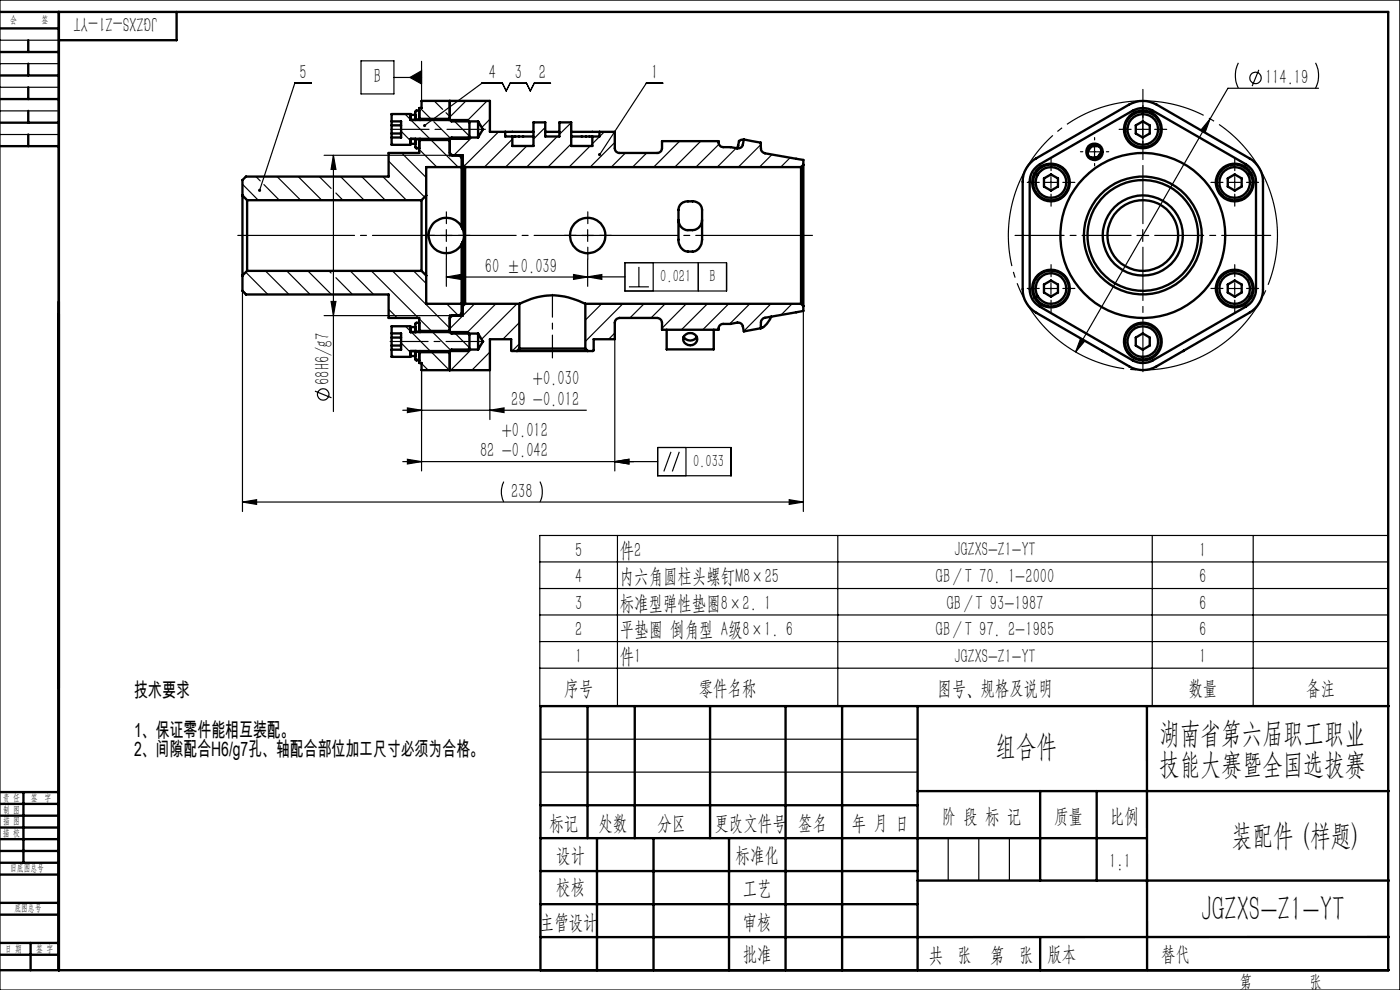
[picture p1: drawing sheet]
<svg xmlns="http://www.w3.org/2000/svg" width="297mm" height="210mm" viewBox="0 0 297 210" stroke-linecap="round" stroke-linejoin="round" font-family="sans-serif">
<g fill="none" stroke="#000" stroke-width=".25">
<path d="M0 0h297v210h-297zM0 8.5h12.5M0 13.5h12.5M0 18.5h12.5M66 17.6h-3.5l-7.4 22.8M76.6 12.9h7v7h-7zM83.6 16.4h5.8M87 16.4l2.4-1.4v2.8zM89.4 13v8.4M102.3 17.6h.1M102.3 17.6h4.3l.8 1.7 .8-1.7h3.5l.8 1.7 .8-1.7h3.5M102.3 17.6l-12.2 9"/>
<path d="M140.6 17.6h-3.5l-9.9 15.2M262.7 13.3a6.1 6.1 0 0 0 0 5.4M267.1 14.8l-1.5 3.5M279.1 13.3a6.1 6.1 0 0 1 0 5.4M279.7 18.7h-19.2l-32.3 56M0 23.5h12.5M0 28.5h12.5M51.4 39.1l3.4 3.4M54.3 37.5l.9 .9M56 39.1l3.3 3.4M58.8 37.5l5 5M63.3 37.5l5 5"/>
<path d="M67.7 37.5l2.5 2.5M68.8 32.9h27.1M70.7 32.9v54.4M70.7 32.9l.6 3h-1.1zM72.2 37.5l5.1 5M76.7 37.5l5 5M81.2 37.5l5 5M82.4 34.2l7.7 7.6M83.1 30.3l.4 .4M85.1 27.8l2 2M85.2 32.4l5.2 5.3M85.9 24.2l1.2 1.2"/>
<path d="M87.2 25.5l4 3.9M88.1 30.9l.6 .6M88.9 31.7l3.8 3.7M89.1 22.9l2.2 2.2M91.4 29.7l5.8 5.7M92 25.8l3.7 3.6M92.1 21.4l1.8 1.8M94.6 23.9l.8 .8M96.2 25.5l3.4 3.4M98.8 21.4l-3.4 3.4M100.1 29.2l-3.8 3.7M103.3 21.4l-4.3 4.3"/>
<path d="M103.9 25.3l-1.7 1.7M105.8 28l-7.3 7.2M108.7 29.5l-5.9 5.9M111.8 31l-4.6 4.4M115.7 27l-2.5 2.5M118.2 29l-6.5 6.4M121.2 26l-2.5 2.5M121.2 30.5l-5 4.9M125.2 31l-4.5 4.4M128.2 28l-2.5 2.5M130.4 30.2l-5.2 5.2M132.7 32.4l-3 3"/>
<path d="M137.2 32.4l-3 3M144.2 29.9l-5.5 5.5M148.7 29.9l-5.5 5.5M152.5 30.6l-4.9 4.8M156.2 31.4l-4 4M158 29.6l-.2 .2M161.4 30.7l-4.8 4.7M163.8 32.8l-2.7 2.6M167.6 33.4l-2 2M221.7 38.7h2.5M223 37.5v2.5M230.9 32.2h2.5"/>
<path d="M232.2 31v2.4M241.2 27.4h2.5M242.4 26.2v2.5M256.7 25.2l-1 2.9-.9-.5zM260.7 38.7h2.5M261.9 37.5v2.5M52.1 57.7l4.7 4.8M56.3 57.5l5 5M60.8 57.5l5 5M65.3 57.5l4.9 4.9M69.8 57.5l.4 .4M71.3 40.9l1.4 1.6"/>
<path d="M71.3 58.9l3.5 3.6M74.3 57.5l5 5M78.8 57.5l10 9.9M83.3 57.5l12.1 12.1M87.7 57.5l2.7 2.6M93.4 49.9h2.5M94.7 48.7v2.5M94.7 58.8l3-.6v1.1zM94.7 55v5.7M94.7 58.8h30M121.7 58.2l3 .6-3 .5zM123.4 49.9h2.5"/>
<path d="M124.7 48.7v2.5M124.7 55v5.7M124.7 58.7h7.9M124.7 58.7l3-.5v1.1zM132.6 55.7h21.5v6h-21.5zM135.5 56.6v4.2M138.6 55.7v6M148.1 55.7v6M170.4 49.9v58.6M223 60v2.5M241.2 49.9h2.5M242.4 48.7v2.5"/>
<path d="M261.9 60v2.5M51.4 61.6l1 .9M51.4 61.7v46.8M68.8 66.9h26.6M70.2 64h1.1l-.6 2.9zM82.4 65.6l1.9 1.8M83.1 75.2l.4 .5M85.1 72.7l2 2M86 69.2l1.1 1.1M87.3 70.4l4 4.1M88.1 75.8l.7 .6M88.9 67.6l2.6 2.6"/>
<path d="M88.9 76.6l.4 .4M89.4 77.1l1.4 1.4M89.4 78.5v21.4M91.5 74.7l3.8 3.8M91.8 70.4l4 4.1M94.8 64.4l2.5 2.5M96.3 70.4l3.3 3.4M100 74.1l-4.4 4.4M100.7 64.4l-5.3 5.3M103.9 74.7l-3.8 3.8M103.9 78.5v10.5M105.2 64.4l-6.3 6.4"/>
<path d="M109.7 64.4l-7.5 7.6M110.2 68.4l-3.5 3.6M110.2 72.9l-1.5 1.6M127.6 64.4l-3.4 3.5M130.4 72v27.9M130.4 70.7l-1.3 1.3M132.1 64.4l-7.9 8M133.4 60.8h4.3M136.6 64.4l-3 3M141.1 64.4l-3 3M145.6 64.4l-5.2 5.2M150.1 64.4l-5.5 5.5"/>
<path d="M154.6 64.4l-5.5 5.5M159.1 64.4l-4.3 4.3M163.5 64.4l-5.7 5.8M168 64.4l-2.3 2.4M221.7 61.2h2.5M229.2 71.8l.9 .5-1.9 2.4zM260.7 61.2h2.5M66.8 83l3.5 1.4M85.4 97.9h54.1M85.4 87h39M86.4 86.5l3 .5-3 .5zM86.4 97.4l3 .5-3 .5z"/>
<path d="M103.9 87l3-.5v1zM130.4 97.9l3-.5v1zM139.5 94.9h15.6v6h-15.6zM142.3 95.8l-1.5 4.2M144.1 95.8l-1.5 4.2M145.5 94.9v6M51.4 106.5l3-.5v1zM51.4 106.5h119M106.9 102.2l-.1 .3a4.8 4.8 0 0 0 .1 4M114.5 113.6h180v36.2h-180zM114.5 119.2h180M114.5 102.2a5 5 0 0 1 0 4.3"/>
<path d="M131 113.6v36.2M167.4 106l3 .5-3 .5zM177.7 113.6v36.2M244.4 113.6v36.2M265.9 113.6v36.2M114.5 124.8h180M114.5 130.4h180M114.5 136.1h180M114.5 141.7h180M114.7 156.8h80M114.7 163.8h80M201.2 177.8v9"/>
<path d="M207.6 177.8v9M214.1 177.8v9M243.3 205.8h.1"/>
<circle cx="266.3" cy="16.5" r="1.21"/>
<circle cx="68.6" cy="83.7" r="1.2"/>
</g>
<path d="M269.8 41.6a28.5 28.5 0 0 0-47.9-11.5 28.5 28.5 0 0 0 13.2 47.4 28.5 28.5 0 0 0 35.1-34.5l-.4-1.4" fill="none" stroke="#000" stroke-width=".25" stroke-dasharray="30.5 1.3 1.3 1.3" stroke-dashoffset="11.3" stroke-linecap="butt"/>
<path d="M242.5 47.4v-28.4" fill="none" stroke="#000" stroke-width=".25" stroke-dasharray="30.5 1.3 1.3 1.3" stroke-dashoffset="18.2"/>
<path d="M240 49.9h-24.7M245 49.9h24.6" fill="none" stroke="#000" stroke-width=".25" stroke-dasharray="30.5 1.3 1.3 1.3" stroke-dashoffset="20.1"/>
<path d="M242.5 52.4v26.4" fill="none" stroke="#000" stroke-width=".25" stroke-dasharray="30.5 1.3 1.3 1.3" stroke-dashoffset="19.2"/>
<g fill="none" stroke="#000" stroke-width=".25" stroke-dasharray="30.5 1.3 1.3 1.3">
<path d="M220.5 38.7h-2.6M223 36.2v-2.6M225.5 38.7h2.5M229.7 32.2h-.5M232.2 29.7v-.5M232.2 34.7v.5M234.7 32.2h.5M240 27.4h-2.6M242.5 24.9v-2.5M242.5 29.9v2.6M245 27.4h2.5M259.4 38.7h-2.5"/>
<path d="M261.9 36.2v-2.6M264.4 38.7h2.6M92.2 49.9h-2.5M94.7 47.4v-2.5M94.7 52.4v2.5M97.2 49.9h2.5M122.2 49.9h-2.5M124.7 47.4v-2.5M124.7 52.4v2.5M127.2 49.9h2.5M223 58.7v-2.6M223 41.2v2.5"/>
<path d="M261.9 41.2v2.5M261.9 58.7v-2.6M220.5 61.2h-2.6M223 63.7v2.5M225.5 61.2h2.5M259.4 61.2h-2.5M261.9 63.7v2.5M264.4 61.2h2.6"/>
</g>
<path d="M172.4 49.9h-122" fill="none" stroke="#000" stroke-width=".25" stroke-dasharray="30.5 1.3 1.3 1.3" stroke-dashoffset="5.7"/>
<path d="M103 27.4h-20.1" fill="none" stroke="#000" stroke-width=".25" stroke-dasharray="30.5 1.3 1.3 1.3" stroke-dashoffset="22.3"/>
<path d="M82.8 72.4h19.9" fill="none" stroke="#000" stroke-width=".25" stroke-dasharray="30.5 1.3 1.3 1.3" stroke-dashoffset="22.4"/>
<path d="M117.2 75.9v-13.5" fill="none" stroke="#000" stroke-width=".25" stroke-dasharray="30.5 1.3 1.3 1.3" stroke-dashoffset="25.6"/>
<g fill="none" stroke="#000" stroke-width=".5">
<path d="M0 2.5h294.5v203.3M0 6h12.5M0 11h12.5M0 16h12.5M6 8.5v2.5M6 13.5v2.5M6 18.5v2.5M12.5 2.5v203.3M37.5 2.5v6h-25M0 21h12.5M0 26h12.5M0 31h12.5"/>
<path d="M6 23.5v2.5M6 28.5v2.5M83.1 25.7h2v3.5h-2M83.1 28.3h2M83.1 26.6h2M87.1 25.4l12.2 .1 .3 .5v2.9l-.3 .5-12.2 .2M87.1 30.5h1M87.1 24.4h1M88.1 25.4h-1v-1.2h-4v6.5h4v-1.2h1M88.1 29.4v1.8l.2 .3h.6M88.1 29.6h.8M88.1 25.4h.8"/>
<path d="M88.9 29.4v.2M88.9 25.4v.1M88.9 23.5h-.6l-.2 .2v1.8M88.9 25.4v-2.5h.5v-1.5h14.5v6.6h3.3M88.9 29.6v2.8h-6.5v5.1h-30.2l-.8 .7v3.2M88.9 25l.3 .2M89.2 25.2v.3M89.2 29.4v.3M89.2 29.7l-.3 .2M89.2 29.7h6M89.2 25.2h6M95.2 29.4v.3"/>
<path d="M95.2 25.2v.3M95.2 29.7l.2 .2M95.4 25.4l.4 .3h5.6M95.4 21.4v4.1M95.4 29.4v3.5h2.8v2.1M95.4 25l-.2 .2M95.4 32.4l.5 .5M97.4 32.9l.5 .6v1.9M97.9 35.4v12.7a3.8 3.8 0 0 0-5.6-1 3.8 3.8 0 0 0 0 5.7 3.8 3.8 0 0 0 5.6-1v12.6M97.9 35.4h-7.5v6M98.2 35v13.6M98.2 35l.5 .4"/>
<path d="M98.7 35.4v29M98.7 35.4h71.2M101.4 25.7v3.5M101.4 29.2h-5.6l-.4 .3M101.4 25.7l1 1.7-1 1.8M107.2 28h6M107.2 28v1h1.5M108.7 29h4.5M108.7 29v2h4.5v-5h2.5v3h3v-3h2.5v5h4.5v-2M115.7 28h3M121.2 29h4.5M121.2 28h6"/>
<path d="M127.2 28h3.2v3.5a.96 .96 0 0 0 1 .9h8a1.02 1.02 0 0 0 1-.9v-1.6h12a1.08 1.08 0 0 0 1 1.3h1.5l1.5 .3a1 1 0 0 0 1.2-.8l.2-1.1M127.2 28v1h-1.5M156.6 31l-.3 .5M157.8 29.6l3.6 .7v.7a1.21 1.21 0 0 0 .9 1.5l8.1 1.4v1.1M157.8 29.6l-1 .3-.2 1.1M169.9 35.4v29M170.4 35v29.9M170.4 35l-.5 .4M218.7 34.5l1.2-.9 19.6-11.4a5.8 5.8 0 0 1 5.9 0l19.6 11.4a5.8 5.8 0 0 1 2.9 5v22.7a5.8 5.8 0 0 1-2.9 5l-19.6 11.4a5.6 5.6 0 0 1-5.9 0l-19.6-11.4a5.8 5.8 0 0 1-2.9-5v-22.7a5.6 5.6 0 0 1 1.7-4.1zM219.7 35.6l.9-.8 19.7-11.3a4.4 4.4 0 0 1 4.3 0l19.7 11.3a4.5 4.5 0 0 1 2.2 3.8v22.7a4.4 4.4 0 0 1-2.2 3.7l-19.7 11.4a4.4 4.4 0 0 1-4.3 0l-19.7-11.4a4.2 4.2 0 0 1-2.2-3.7v-22.7l.4-1.7zM221.5 37.8l1.5-.8 1.4 .8v1.8l-1.4 .8-1.5-.8zM233.1 31l-1.5 .1-.9 1.2"/>
<path d="M233.7 32.1l-.9 1.2-1.5 .1M240.9 26.6l1.5-.9 1.5 .9v1.7l-1.5 .9-1.5-.9zM260.5 37.8l1.4-.8 1.5 .8v1.8l-1.5 .8-1.4-.8zM51.4 41.4v17M51.4 58.4v3.3l.8 .8h30.2v4.9h6.5v3M51.4 41.4l1 1.1M52.4 42.5v15M52.4 42.5h37M52.4 57.5l-1 .9M52.4 57.5h37M89.4 42.5v15M89.4 57.5l1 .9"/>
<path d="M90.4 41.4v17M90.4 58.4v6h7.5M90.4 41.4l-1 1.1M97.9 48.1l.3 .5M98.2 51.3v13.6M98.2 48.6l.2 .7a3.3 3.3 0 0 1-.2 2M98.2 51.3l-.3 .5M143.9 46.6a2.1 2.1 0 0 0 2 2.2h1a2.16 2.16 0 0 0 2-2.2M144.5 43.2l.8-.4 1.6-.1a1.95 1.95 0 0 1 2 1.8v3.1a12.5 12.5 0 0 1-.1 4.2l-.5 .9-.8 .6-1.6 .1a2.33 2.33 0 0 1-2-2.6v-6.4zM83.1 69.2h4v1.2h12.2l.3 .6v2.9l-.3 .6h-12.2v1.2h-4zM83.1 70.7h2v3.5h-2M83.1 71.6h2"/>
<path d="M83.1 73.3h2M87.1 70.4h.1M87.1 75.5h1M87.1 69.4h1M87.2 74.5l-.1 .1M88.1 74.5h.1M88.1 70.4h.1M88.1 74.5v1.8l.2 .1h.6M88.1 74.6h.8M88.1 70.4h.8M88.9 74.5v.1M88.9 70.4h.1"/>
<path d="M88.9 68.5h-.6l-.2 .1v1.8M88.9 69.9l.3 .3M89.2 70.2v.2M89.2 74.5v.2M89.2 70.2h6M89.2 74.7h6M89.2 74.7l-.3 .3M95.2 74.5v.2M95.2 70.2v.2M95.2 74.7l.2 .3M95.4 74.5v4M95.4 69.9l-.2 .3"/>
<path d="M95.9 66.9l-.5 .5M97.9 64.4v2.1l-.5 .4M98.2 64.9v2h-2.8v3.5l.4 .4h5.6M98.7 64.4h11.5M98.7 64.4l-.5 .5M101.4 70.8v3.3M101.4 74.1h-5.6l-.4 .4M101.4 70.8l1 1.7-1 1.6M109.7 74.5h15M109.7 74.5h-1.1l-.2-.2v-2.3h-4.5v6.5h-14.5v-1.5h-.5v-2.4M110.2 64.4a14.7 14.7 0 0 1 14 0M110.2 73.9h14"/>
<path d="M110.2 64.4v9.5M110.2 73.9l-.5 .6M124.2 64.4h45.7M124.2 64.4v9.5M124.2 73.9l.5 .6M141.4 69.9v4.2h10v-4.2M145 71.4a1.6 1.6 0 0 0 2.8 0M145.2 71.2a1.44 1.44 0 0 1 1.9-.4 1.44 1.44 0 0 1 .5 1.9 1.49 1.49 0 0 1-1.7 .4 1.49 1.49 0 0 1-.9-1.6zM161.4 69.6l-3.6 .7-.2-1.1a1.01 1.01 0 0 0-1.2-.8l-1.5 .3h-1.5a1.01 1.01 0 0 0-1 1.2h-12v-1.4a1.09 1.09 0 0 0-1-1.1h-8a1.02 1.02 0 0 0-1 1.1v3.5h-4.5v2.3l-.1 .2h-1.1M161.7 69.5l-.1 .1M163.6 67.2a4.3 4.3 0 0 1-2.2 2.4M169.9 64.4l.5 .5"/>
<path d="M170.4 64.9v1.1l-8.1 1.4a1.29 1.29 0 0 0-.9 1.7v.5M221.5 60.4l1.5-.9 1.4 .9v1.6l-1.4 .9-1.5-.9zM233.8 74.4l.1 .1M240.9 71.6l1.5-.9 1.5 .9v1.7l-1.5 .9-1.5-.9zM251 74.5h.1M251.1 74.4l-.1 .1M260.5 60.4l1.4-.9 1.5 .9v1.6l-1.5 .9-1.4-.9zM124.6 149.8v28M134.7 149.8v28M150.6 149.8v28M166.7 149.8v56M178.6 149.8v56"/>
<path d="M194.7 149.8v56M243.3 149.8v56M294.6 149.8h-179.9v56M0 178h12.5M0 175.5h12.5M0 173h12.5M0 170.5h12.5M0 168h12.5M5 168v15M114.7 177.8h128.6M114.7 170.8h80M126.6 177.8v28"/>
<path d="M138.6 177.8v28M154.7 177.8v28M194.7 167.8h99.9M220.7 167.8v19M232.7 167.8v19M0 194h12.5M0 191.5h12.5M0 185.5h12.5M0 183h12.5M0 180.5h12.5M114.7 184.8h80M114.7 191.8h80"/>
<path d="M194.7 186.8h99.9M220.7 198.8v7M294.6 198.7l-179.9 .1M0 205.8h294.6M0 202.5h12.5M0 200h12.5M6.5 200v5.8"/>
<circle cx="222.9" cy="38.7" r="3.3"/>
<circle cx="223" cy="38.7" r="4"/>
<circle cx="223" cy="38.7" r="3.8"/>
<circle cx="232.2" cy="32.2" r="1.51"/>
<circle cx="232.2" cy="32.2" r="1.75"/>
<circle cx="242.4" cy="27.4" r="3.3"/>
<circle cx="242.4" cy="27.5" r="4"/>
<circle cx="242.5" cy="27.5" r="3.8"/>
<circle cx="261.9" cy="38.7" r="3.8"/>
<circle cx="261.9" cy="38.7" r="4"/>
<circle cx="261.9" cy="38.7" r="3.3"/>
<circle cx="124.7" cy="50" r="3.8"/>
<circle cx="242.4" cy="50" r="17.5"/>
<circle cx="242.4" cy="50" r="11.7"/>
<circle cx="242.4" cy="50" r="8.5"/>
<circle cx="242.4" cy="49.9" r="7.5"/>
<circle cx="242.5" cy="50" r="12.5"/>
<circle cx="223" cy="61.2" r="3.2"/>
<circle cx="223" cy="61.2" r="4"/>
<circle cx="223" cy="61.2" r="3.8"/>
<circle cx="242.4" cy="72.4" r="4"/>
<circle cx="242.4" cy="72.5" r="3.8"/>
<circle cx="242.5" cy="72.4" r="3.3"/>
<circle cx="261.9" cy="61.2" r="3.8"/>
<circle cx="261.9" cy="61.2" r="3.3"/>
<circle cx="261.9" cy="61.2" r="4"/>
</g>
<g fill="#000">
<path d="M87 16.4l2.4-1.4v2.8z"/>
<path d="M70.7 32.9l.6 3h-1.1zM70.2 64h1.1l-.6 2.9z"/>
<path d="M54.8 40.1l-.1 .3 .3 .3 .1-.3-.1 .3a.33 .33 0 0 0 .4-.4 .33 .33 0 0 0-.6-.2zM89.9 26.4l-.1 .4 .3-.2-.3 .2a.34 .34 0 0 0 .5 .1 .34 .34 0 0 0 0-.5 .34 .34 0 0 0-.4 0zM126.9 32.6l.1 .5 .2-.3-.2 .3a.34 .34 0 0 0 .5-.1 .34 .34 0 0 0-.1-.5 .34 .34 0 0 0-.5 .1z"/>
<path d="M94.7 58.8l3-.6v1.1zM121.7 58.2l3 .6-3 .5z"/>
<path d="M229.2 71.8l-1 2.9 1.9-2.4zM256.7 25.2l-1.9 2.4 .9 .5z"/>
<path d="M86.4 97.4l3 .5-3 .5zM130.4 97.9l3-.5v1z"/>
<path d="M130.4 97.9l3-.5v1zM124.7 58.7l3-.5v1.1z"/>
<path d="M51.4 106.5l3-.5v1zM167.4 106l3 .5-3 .5zM86.4 86.5l3 .5-3 .5zM103.9 87l3-.5v1z"/>
</g>
<text font-size="7.5" x="254.8" y="195.3">JGZXS-Z1-YT</text>
<g font-size="6.3">
<text x="211.2" y="160.4">组合件</text>
<text x="245.9" y="157.6">湖南省第六届职工职业</text>
<text x="245.9" y="164.1">技能大赛暨全国选拔赛</text>
<text x="261.3" y="179.3">装配件 (样题)</text>
</g>
<g font-size="4.4">
<text x="33.4" y="3.6" transform="rotate(-180 33.4 3.6)">JGZXS-Z1-YT</text>
<text x="63.5" y="16.8">5</text>
<text x="79.3" y="17.7">B</text>
<text x="103.7" y="16.8">4</text>
<text x="109.2" y="16.8">3</text>
<text x="114.3" y="16.8">2</text>
<text x="138.1" y="16.8">1</text>
<text x="268.4" y="17.8">114.19</text>
<text x="102.8" y="57.9">60 ±0.039</text>
<text x="69.9" y="81.7" transform="rotate(-90 69.9 81.7)">68H6/g7</text>
<text x="113.1" y="81.7">+0.030</text>
<text x="108.5" y="86.1">29 -0.012</text>
<text x="106.4" y="92.7">+0.012</text>
<text x="101.8" y="97">82 -0.042</text>
<text x="108.4" y="105.6">238</text>
<text x="122" y="118.1">5</text>
<text x="131.5" y="118.1">件2</text>
<text x="254.4" y="118.1">1</text>
<text x="122" y="123.7">4</text>
<text x="131.5" y="123.7">内六角圆柱头螺钉M8×25</text>
<text x="198.5" y="123.7">GB／T 70．1-2000</text>
<text x="254.4" y="123.7">6</text>
<text x="122" y="129.3">3</text>
<text x="131.5" y="129.3">标准型弹性垫圈8×2．1</text>
<text x="200.8" y="129.3">GB／T 93-1987</text>
<text x="254.4" y="129.3">6</text>
<text x="122" y="135">2</text>
<text x="131.5" y="135">平垫圈 倒角型 A级8×1．6</text>
<text x="198.5" y="135">GB／T 97．2-1985</text>
<text x="254.4" y="135">6</text>
<text x="122" y="140.6">1</text>
<text x="131.5" y="140.6">件1</text>
<text x="254.4" y="140.6">1</text>
<text x="119.7" y="147.4">序号</text>
<text x="148.2" y="147.4">零件名称</text>
<text x="198.9" y="147.4">图号、规格及说明</text>
<text x="252.1" y="147.4">数量</text>
<text x="277.1" y="147.4">备注</text>
<text x="116.6" y="176">标记</text>
<text x="126.9" y="176">处数</text>
<text x="139.5" y="176">分区</text>
<text x="151.6" y="176">更改文件号</text>
<text x="169.3" y="176">签名</text>
<text x="180.7" y="176">年 月 日</text>
<text x="199.8" y="174.6">阶 段 标 记</text>
<text x="223.6" y="174.6">质量</text>
<text x="235.5" y="174.6">比例</text>
<text x="118" y="182.9">设计</text>
<text x="156.1" y="182.9">标准化</text>
<text x="235.3" y="184.2">1:1</text>
<text x="118" y="189.7">校核</text>
<text x="157.6" y="189.8">工艺</text>
<text x="114.5" y="197">主管设计</text>
<text x="157.6" y="197">审核</text>
<text x="157.6" y="203.9">批准</text>
<text x="222.2" y="203.9">版本</text>
<text x="246.3" y="203.9">替代</text>
<text x="197" y="204.2">共 张</text>
<text x="210" y="204.2">第 张</text>
</g>
<g font-size="4.2">
<text x="202.5" y="118">JGZXS-Z1-YT</text>
<text x="202.5" y="140.5">JGZXS-Z1-YT</text>
<text x="28.5" y="147.8">技术要求</text>
<text x="28.5" y="156.2">1、保证零件能相互装配。</text>
<text x="28.5" y="160.5">2、间隙配合H6/g7孔、轴配合部位加工尺寸必须为合格。</text>
</g>
<g font-size="3.9">
<text x="263" y="209.5">第</text>
<text x="277.8" y="209.5">张</text>
</g>
<g font-size="3.8">
<text x="140.1" y="59.8">0.021</text>
<text x="150.5" y="59.8">B</text>
<text x="147" y="99">0.033</text>
</g>
<g font-size="2.1">
<text x="2.2" y="4.9">会</text>
<text x="8.8" y="4.9">签</text>
<text x=".6" y="169.9">责 任</text>
<text x=".7" y="172.4">制 图</text>
<text x="6.5" y="169.9">签 字</text>
<text x=".6" y="177.4">描 校</text>
<text x=".6" y="174.9">描 图</text>
<text x="2.2" y="184.8">旧底图总号</text>
<text x="3" y="193.3">底图总号</text>
<text x="1.1" y="201.9">日 期</text>
<text x="7.7" y="201.9">签 字</text>
</g>
</svg>
